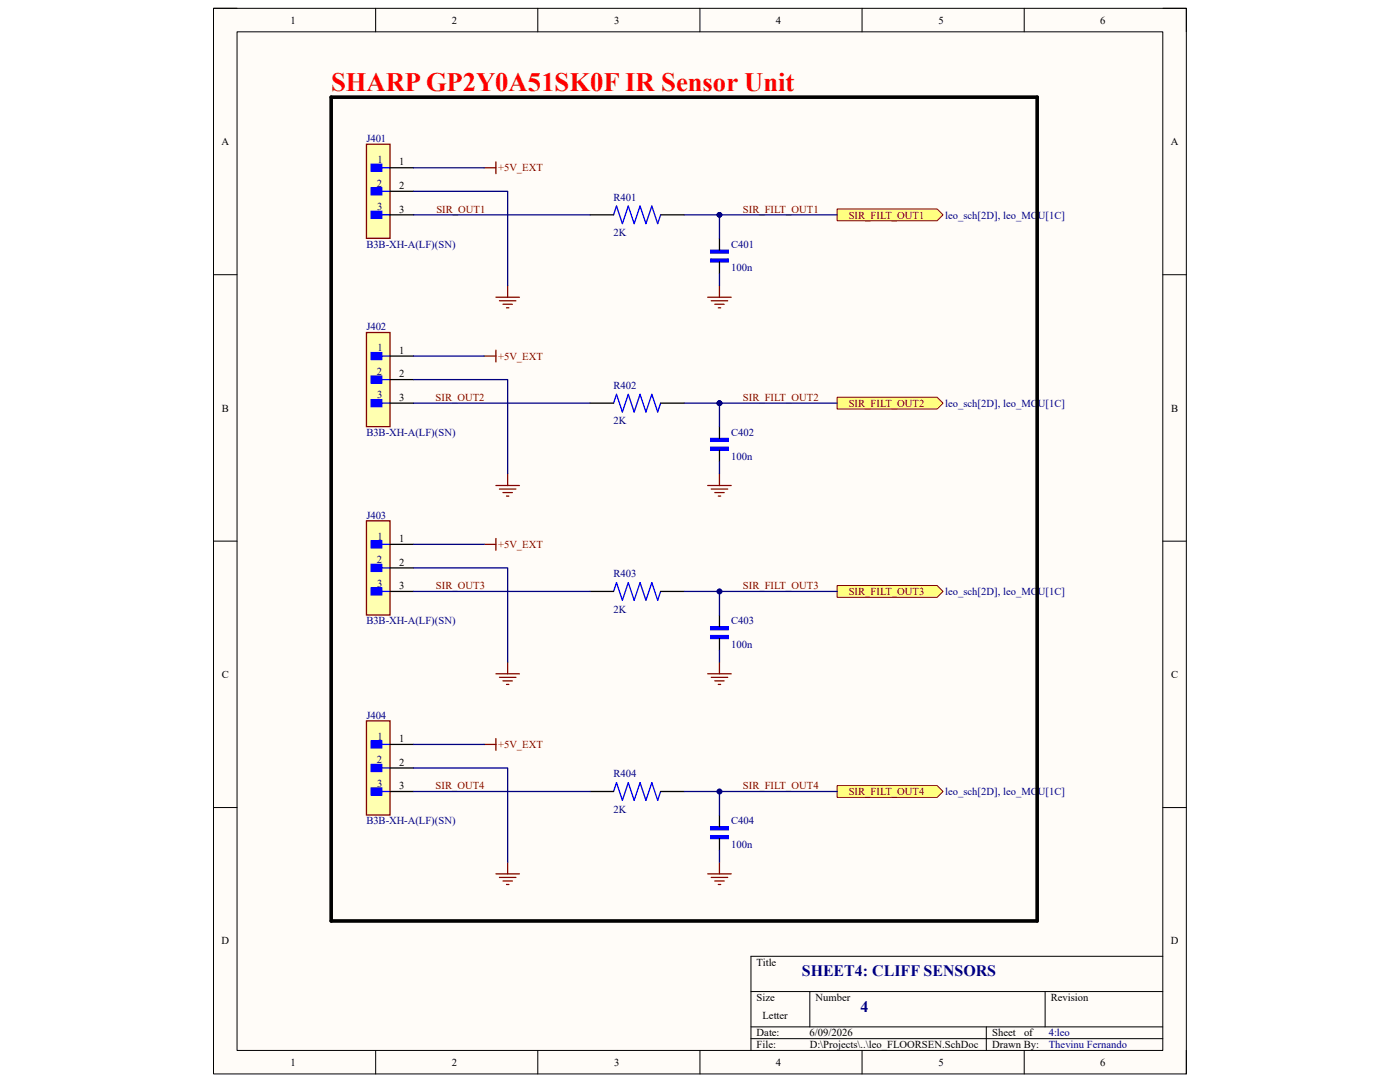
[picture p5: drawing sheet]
<svg xmlns="http://www.w3.org/2000/svg" width="279mm" height="216mm" viewBox="0 0 279 216" stroke-linecap="round" stroke-linejoin="round" font-family="sans-serif">
<path d="M42.6 1.7h194.2v212.6h-194.2z" fill-rule="evenodd" fill="#fffcf8"/>
<path d="M42.6 1.7h194.2v212.6h-194.2z" fill="none" stroke="#000" stroke-width=".2"/>
<path d="M47.3 6.3h184.8v203.3h-184.8z" fill-rule="evenodd" fill="#fffcf8"/>
<g fill="none" stroke="#000" stroke-width=".2">
<path d="M42.6 1.7h4.7M47.3 6.3h184.8v203.3h-184.8zM75 1.7v4.6M107.3 1.7v4.6M139.7 1.7v4.6M172 1.7v4.6M204.4 1.7v4.6M232.1 1.7h4.7v4.6M42.6 54.8h4.7M232.1 54.8h4.7M42.6 108h4.7M232.1 108h4.7"/>
<path d="M42.6 161.1h4.7M232.1 161.1h4.7M149.9 197.9h82.2M161.6 197.9v7M208.6 197.9v7M232.1 190.8h-82.2v18.8M75 209.6v4.7M107.3 209.6v4.7M139.7 209.6v4.7M149.9 204.9h82.2M149.9 207.3h82.2M172 209.6v4.7"/>
<path d="M196.8 204.9v4.7M204.4 209.6v4.7M236.8 209.6v4.7"/>
</g>
<path d="M73.1 28.8h4.7v18.8h-4.7z" fill-rule="evenodd" fill="#ffffb0"/>
<path d="M73.1 28.8h4.7v18.8h-4.7z" fill="none" stroke="#800000" stroke-width=".25"/>
<path d="M74.1 32.8h2.1v1.4h-2.1z" fill-rule="evenodd" fill="#00f"/>
<path d="M74.1 32.8h2.1v1.4h-2.1zM76.2 33.5h1.6" fill="none" stroke="#00f" stroke-width=".25"/>
<path d="M74.1 37.5h2.1v1.4h-2.1z" fill-rule="evenodd" fill="#00f"/>
<path d="M74.1 37.5h2.1v1.4h-2.1zM76.2 38.2h1.6" fill="none" stroke="#00f" stroke-width=".25"/>
<path d="M74.1 42.2h2.1v1.4h-2.1z" fill-rule="evenodd" fill="#00f"/>
<path d="M74.1 42.2h2.1v1.4h-2.1zM76.2 42.9h1.6" fill="none" stroke="#00f" stroke-width=".25"/>
<path d="M77.8 33.5h4.7M77.8 38.2h4.7M77.8 42.9h4.7" fill="none" stroke="#000" stroke-width=".25"/>
<path d="M96.6 33.5h2.4M99 32.3v2.3M99 59.3h4.7M101.3 57v2.3M99.7 60h3.3M100.4 60.7h1.9M101.1 61.4h.5" fill="none" stroke="#800000" stroke-width=".25"/>
<path d="M73.1 66.4h4.7v18.7h-4.7z" fill-rule="evenodd" fill="#ffffb0"/>
<path d="M73.1 66.4h4.7v18.7h-4.7z" fill="none" stroke="#800000" stroke-width=".25"/>
<path d="M74.1 70.3h2.1v1.5h-2.1z" fill-rule="evenodd" fill="#00f"/>
<path d="M74.1 70.3h2.1v1.5h-2.1zM76.2 71h1.6" fill="none" stroke="#00f" stroke-width=".25"/>
<path d="M74.1 75h2.1v1.4h-2.1z" fill-rule="evenodd" fill="#00f"/>
<path d="M74.1 75h2.1v1.4h-2.1zM76.2 75.7h1.6" fill="none" stroke="#00f" stroke-width=".25"/>
<path d="M74.1 79.7h2.1v1.4h-2.1z" fill-rule="evenodd" fill="#00f"/>
<path d="M74.1 79.7h2.1v1.4h-2.1zM76.2 80.4h1.6" fill="none" stroke="#00f" stroke-width=".25"/>
<path d="M77.8 71h4.7M77.8 75.7h4.7M77.8 80.4h4.7" fill="none" stroke="#000" stroke-width=".25"/>
<path d="M96.6 71.1h2.4M99 69.9v2.3M99 96.9h4.7M99.7 97.6h3.3M100.4 98.3h1.9M101.1 99h.5M101.3 94.5v2.4" fill="none" stroke="#800000" stroke-width=".25"/>
<path d="M73.1 103.9h4.7v18.8h-4.7z" fill-rule="evenodd" fill="#ffffb0"/>
<path d="M73.1 103.9h4.7v18.8h-4.7z" fill="none" stroke="#800000" stroke-width=".25"/>
<path d="M74.1 107.9h2.1v1.4h-2.1z" fill-rule="evenodd" fill="#00f"/>
<path d="M74.1 107.9h2.1v1.4h-2.1zM76.2 108.6h1.6" fill="none" stroke="#00f" stroke-width=".25"/>
<path d="M74.1 112.6h2.1v1.4h-2.1z" fill-rule="evenodd" fill="#00f"/>
<path d="M74.1 112.6h2.1v1.4h-2.1zM76.2 113.3h1.6" fill="none" stroke="#00f" stroke-width=".25"/>
<path d="M74.1 117.3h2.1v1.4h-2.1z" fill-rule="evenodd" fill="#00f"/>
<path d="M74.1 117.3h2.1v1.4h-2.1zM76.2 118h1.6" fill="none" stroke="#00f" stroke-width=".25"/>
<path d="M77.8 108.6h4.7M77.8 113.3h4.7M77.8 118h4.7" fill="none" stroke="#000" stroke-width=".25"/>
<path d="M96.6 108.6h2.4M99 107.4v2.4M99 134.5h4.7M99.7 135.2h3.3M100.4 135.9h1.9M101.1 136.6h.5M101.3 132.1v2.4" fill="none" stroke="#800000" stroke-width=".25"/>
<path d="M73.1 143.8h4.7v18.8h-4.7z" fill-rule="evenodd" fill="#ffffb0"/>
<path d="M73.1 143.8h4.7v18.8h-4.7z" fill="none" stroke="#800000" stroke-width=".25"/>
<path d="M74.1 147.8h2.1v1.4h-2.1z" fill-rule="evenodd" fill="#00f"/>
<path d="M74.1 147.8h2.1v1.4h-2.1zM76.2 148.5h1.6" fill="none" stroke="#00f" stroke-width=".25"/>
<path d="M74.1 152.5h2.1v1.4h-2.1z" fill-rule="evenodd" fill="#00f"/>
<path d="M74.1 152.5h2.1v1.4h-2.1zM76.2 153.2h1.6" fill="none" stroke="#00f" stroke-width=".25"/>
<path d="M74.1 157.2h2.1v1.4h-2.1z" fill-rule="evenodd" fill="#00f"/>
<path d="M122.4 42.9l.6-1.8 1.2 3.5 1.2-3.5 1.2 3.5 1.1-3.5 1.2 3.5 1.2-3.5 1.2 3.5 .5-1.7M74.1 157.2h2.1v1.4h-2.1zM76.2 157.9h1.6" fill="none" stroke="#00f" stroke-width=".25"/>
<path d="M117.8 42.9h4.6M131.8 42.9h4.7M77.8 148.5h4.7M77.8 153.2h4.7M77.8 157.9h4.7" fill="none" stroke="#000" stroke-width=".25"/>
<path d="M96.6 148.5h2.4M99 147.4v2.3M99 174.4h4.7M99.7 175.1h3.3M100.4 175.8h1.9M101.1 176.5h.5M101.3 172v2.4" fill="none" stroke="#800000" stroke-width=".25"/>
<path d="M141.8 51.7h3.5v.6h-3.5z" fill-rule="evenodd" fill="#00f"/>
<path d="M141.8 51.7h3.5v.6h-3.5z" fill="none" stroke="#00f" stroke-width=".25"/>
<path d="M141.8 49.9h3.5v.6h-3.5z" fill-rule="evenodd" fill="#00f"/>
<path d="M141.8 49.9h3.5v.6h-3.5zM122.4 80.4l.6-1.7 1.2 3.5 1.2-3.5 1.2 3.5 1.1-3.5 1.2 3.5 1.2-3.5 1.2 3.5 .5-1.8" fill="none" stroke="#00f" stroke-width=".25"/>
<path d="M143.6 47.6v2.3M143.6 52.3v2.3M117.8 80.4h4.6M131.8 80.4h4.7" fill="none" stroke="#000" stroke-width=".25"/>
<path d="M141.8 89.2h3.5v.6h-3.5z" fill-rule="evenodd" fill="#00f"/>
<path d="M141.8 89.2h3.5v.6h-3.5z" fill="none" stroke="#00f" stroke-width=".25"/>
<path d="M141.8 87.5h3.5v.6h-3.5z" fill-rule="evenodd" fill="#00f"/>
<path d="M141.8 87.5h3.5v.6h-3.5zM122.4 118l.6-1.7 1.2 3.5 1.2-3.5 1.2 3.5 1.1-3.5 1.2 3.5 1.2-3.5 1.2 3.5 .5-1.8" fill="none" stroke="#00f" stroke-width=".25"/>
<path d="M143.6 85.1v2.4M143.6 89.8v2.4M117.8 118h4.6M131.8 118h4.7" fill="none" stroke="#000" stroke-width=".25"/>
<path d="M141.8 126.8h3.5v.6h-3.5z" fill-rule="evenodd" fill="#00f"/>
<path d="M141.8 126.8h3.5v.6h-3.5z" fill="none" stroke="#00f" stroke-width=".25"/>
<path d="M141.8 125.1h3.5v.5h-3.5z" fill-rule="evenodd" fill="#00f"/>
<path d="M141.8 125.1h3.5v.5h-3.5zM122.4 157.9l.6-1.7 1.2 3.5 1.2-3.5 1.2 3.5 1.1-3.5 1.2 3.5 1.2-3.5 1.2 3.5 .5-1.8" fill="none" stroke="#00f" stroke-width=".25"/>
<path d="M143.6 122.7v2.4M143.6 127.4v2.4M117.8 157.9h4.6M131.8 157.9h4.7" fill="none" stroke="#000" stroke-width=".25"/>
<path d="M141.8 166.7h3.5v.6h-3.5z" fill-rule="evenodd" fill="#00f"/>
<path d="M141.8 166.7h3.5v.6h-3.5z" fill="none" stroke="#00f" stroke-width=".25"/>
<path d="M141.8 165h3.5v.6h-3.5z" fill-rule="evenodd" fill="#00f"/>
<path d="M141.8 165h3.5v.6h-3.5z" fill="none" stroke="#00f" stroke-width=".25"/>
<path d="M143.6 162.6v2.4M143.6 167.3v2.4" fill="none" stroke="#000" stroke-width=".25"/>
<g fill="none" stroke="#800000" stroke-width=".25">
<path d="M141.2 59.3h4.7M143.6 57v2.3M141.9 60h3.3M142.6 60.7h1.9M143.4 61.4h.4M141.2 96.9h4.7M141.9 97.6h3.3M142.6 98.3h1.9M143.4 99h.4M143.6 94.5v2.4M141.2 134.5h4.7M141.9 135.2h3.3"/>
<path d="M142.6 135.9h1.9M143.4 136.6h.4M143.6 132.1v2.4M141.2 174.4h4.7M141.9 175.1h3.3M142.7 175.8h1.8M143.4 176.5h.4M143.6 172v2.4"/>
</g>
<path d="M167.1 41.7h19.9l1.2 1.2-1.2 1.1h-19.9z" fill-rule="evenodd" fill="#ffff80"/>
<path d="M167.1 41.7h19.9l1.2 1.2-1.2 1.1h-19.9z" fill="none" stroke="#800000" stroke-width=".2"/>
<path d="M167.1 79.3h19.9l1.2 1.1-1.2 1.2h-19.9z" fill-rule="evenodd" fill="#ffff80"/>
<path d="M167.1 79.3h19.9l1.2 1.1-1.2 1.2h-19.9z" fill="none" stroke="#800000" stroke-width=".2"/>
<path d="M167.1 116.8h19.9l1.2 1.2-1.2 1.2h-19.9z" fill-rule="evenodd" fill="#ffff80"/>
<path d="M167.1 116.8h19.9l1.2 1.2-1.2 1.2h-19.9z" fill="none" stroke="#800000" stroke-width=".2"/>
<path d="M167.1 156.8h19.9l1.2 1.1-1.2 1.2h-19.9z" fill-rule="evenodd" fill="#ffff80"/>
<path d="M167.1 156.8h19.9l1.2 1.1-1.2 1.2h-19.9z" fill="none" stroke="#800000" stroke-width=".2"/>
<path d="M66.1 19.4h140.9v164.4h-140.9z" fill="none" stroke="#000" stroke-width=".72"/>
<path d="M82.5 38.2h18.8v18.8M82.5 33.5h14.1M82.5 42.9h35.3M136.5 42.9h7.1v4.7M82.5 75.7h18.8v18.8M82.5 71.1h14.1M82.5 113.3h18.8v18.8M82.5 108.6h14.1M82.5 153.2h18.8v18.8M82.5 148.5h14.1" fill="none" stroke="#000080" stroke-width=".25"/>
<circle cx="143.6" cy="42.9" r=".47" fill="#000080"/>
<circle cx="143.6" cy="42.9" r=".47" fill="none" stroke="#000080" stroke-width=".2"/>
<path d="M143.6 42.9h23.5" fill="none" stroke="#000080" stroke-width=".25"/>
<circle cx="143.6" cy="42.9" r=".47" fill="#000080"/>
<circle cx="143.6" cy="42.9" r=".47" fill="none" stroke="#000080" stroke-width=".2"/>
<path d="M143.6 54.6v2.4M82.5 80.4h35.3M136.5 80.4h7.1" fill="none" stroke="#000080" stroke-width=".25"/>
<circle cx="143.6" cy="80.4" r=".47" fill="#000080"/>
<circle cx="143.6" cy="80.4" r=".47" fill="none" stroke="#000080" stroke-width=".2"/>
<path d="M143.6 80.4v4.7" fill="none" stroke="#000080" stroke-width=".25"/>
<circle cx="143.6" cy="80.4" r=".47" fill="#000080"/>
<circle cx="143.6" cy="80.4" r=".47" fill="none" stroke="#000080" stroke-width=".2"/>
<path d="M143.6 80.4h23.5" fill="none" stroke="#000080" stroke-width=".25"/>
<circle cx="143.6" cy="80.4" r=".47" fill="#000080"/>
<circle cx="143.6" cy="80.4" r=".47" fill="none" stroke="#000080" stroke-width=".2"/>
<path d="M143.6 92.2v2.3M82.5 118h35.3M136.5 118h7.1v4.7" fill="none" stroke="#000080" stroke-width=".25"/>
<circle cx="143.6" cy="118" r=".47" fill="#000080"/>
<circle cx="143.6" cy="118" r=".47" fill="none" stroke="#000080" stroke-width=".2"/>
<path d="M143.6 118h23.5" fill="none" stroke="#000080" stroke-width=".25"/>
<circle cx="143.6" cy="118" r=".47" fill="#000080"/>
<circle cx="143.6" cy="118" r=".47" fill="none" stroke="#000080" stroke-width=".2"/>
<path d="M143.6 129.8v2.3M82.5 157.9h35.3M136.5 157.9h7.1v4.7" fill="none" stroke="#000080" stroke-width=".25"/>
<circle cx="143.6" cy="157.9" r=".47" fill="#000080"/>
<circle cx="143.6" cy="157.9" r=".47" fill="none" stroke="#000080" stroke-width=".2"/>
<path d="M143.6 157.9h23.5M143.6 169.7v2.3" fill="none" stroke="#000080" stroke-width=".25"/>
<circle cx="143.6" cy="157.9" r=".47" fill="#000080"/>
<circle cx="143.6" cy="157.9" r=".47" fill="none" stroke="#000080" stroke-width=".2"/>
<text font-size="5.3" fill="#f00" x="66.1" y="18.2">SHARP GP2Y0A51SK0F IR Sensor Unit</text>
<g font-size="3.2" fill="#000080">
<text x="160" y="194.8">SHEET4: CLIFF SENSORS</text>
<text x="171.7" y="201.8">4</text>
</g>
<g font-size="2.1">
<text x="58" y="4.7">1</text>
<text x="90.2" y="4.7">2</text>
<text x="122.6" y="4.7">3</text>
<text x="154.9" y="4.7">4</text>
<text x="187.3" y="4.7">5</text>
<text x="219.6" y="4.7">6</text>
<text x="44.2" y="29">A</text>
<text x="233.6" y="29">A</text>
<text x="79.7" y="33">1</text>
<text x="79.7" y="37.7">2</text>
<text x="79.7" y="42.4">3</text>
<text x="79.7" y="70.6">1</text>
<text x="79.7" y="75.3">2</text>
<text x="44.3" y="82.1">B</text>
<text x="79.7" y="80">3</text>
<text x="233.7" y="82.1">B</text>
<text x="79.7" y="108.2">1</text>
<text x="79.7" y="112.9">2</text>
<text x="79.7" y="117.6">3</text>
<text x="44.3" y="135.3">C</text>
<text x="233.7" y="135.3">C</text>
<text x="79.7" y="148.1">1</text>
<text x="79.7" y="152.8">2</text>
<text x="79.7" y="157.5">3</text>
<text x="44.2" y="188.4">D</text>
<text x="233.7" y="188.4">D</text>
<text x="151" y="192.7">Title</text>
<text x="151" y="199.7">Size</text>
<text x="152.2" y="203.3">Letter</text>
<text x="162.8" y="199.7">Number</text>
<text x="209.7" y="199.7">Revision</text>
<text x="151" y="206.8">Date:</text>
<text x="151" y="209.1">File:</text>
<text x="161.6" y="206.8">6/09/2026</text>
<text x="161.6" y="209.1">D:\Projects\..\leo_FLOORSEN.SchDoc</text>
<text x="198" y="206.8">Sheet</text>
<text x="198" y="209.1">Drawn By:</text>
<text x="204.4" y="206.8">of</text>
<text x="58" y="212.7">1</text>
<text x="90.2" y="212.7">2</text>
<text x="122.6" y="212.7">3</text>
<text x="154.9" y="212.7">4</text>
<text x="187.3" y="212.7">5</text>
<text x="219.6" y="212.7">6</text>
</g>
<g font-size="2.1" fill="#000080">
<text x="73.1" y="28.3">J401</text>
<text x="75.4" y="32.6">1</text>
<text x="75.2" y="37.3">2</text>
<text x="75.3" y="42">3</text>
<text x="122.4" y="40">R401</text>
<text x="122.4" y="47.1">2K</text>
<text x="188.6" y="43.6">leo_sch[2D], leo_MCU[1C]</text>
<text x="73.1" y="49.4">B3B-XH-A(LF)(SN)</text>
<text x="145.9" y="49.4">C401</text>
<text x="145.9" y="54.1">100n</text>
<text x="73.1" y="65.9">J402</text>
<text x="75.4" y="70.1">1</text>
<text x="75.2" y="74.8">2</text>
<text x="122.4" y="77.6">R402</text>
<text x="75.3" y="79.5">3</text>
<text x="188.6" y="81.2">leo_sch[2D], leo_MCU[1C]</text>
<text x="73.1" y="87">B3B-XH-A(LF)(SN)</text>
<text x="122.4" y="84.7">2K</text>
<text x="145.9" y="87">C402</text>
<text x="145.9" y="91.7">100n</text>
<text x="73.1" y="103.5">J403</text>
<text x="75.4" y="107.7">1</text>
<text x="75.2" y="112.4">2</text>
<text x="75.3" y="117.1">3</text>
<text x="122.4" y="115.2">R403</text>
<text x="188.6" y="118.7">leo_sch[2D], leo_MCU[1C]</text>
<text x="73.1" y="124.6">B3B-XH-A(LF)(SN)</text>
<text x="122.4" y="122.3">2K</text>
<text x="145.9" y="124.6">C403</text>
<text x="145.9" y="129.3">100n</text>
<text x="73.1" y="143.4">J404</text>
<text x="75.4" y="147.6">1</text>
<text x="75.2" y="152.3">2</text>
<text x="122.4" y="155.1">R404</text>
<text x="75.3" y="157">3</text>
<text x="188.6" y="158.7">leo_sch[2D], leo_MCU[1C]</text>
<text x="73.1" y="164.5">B3B-XH-A(LF)(SN)</text>
<text x="122.4" y="162.2">2K</text>
<text x="145.9" y="164.5">C404</text>
<text x="145.9" y="169.2">100n</text>
<text x="209.3" y="206.8">4:leo</text>
<text x="209.3" y="209.1">Thevinu Fernando</text>
</g>
<g font-size="2.1" fill="#800000">
<text x="99.4" y="34.2">+5V_EXT</text>
<text x="87.1" y="42.4">SIR_OUT1</text>
<text x="148.3" y="42.4">SIR_FILT_OUT1</text>
<text x="169.4" y="43.6">SIR_FILT_OUT1</text>
<text x="99.4" y="71.8">+5V_EXT</text>
<text x="86.9" y="80">SIR_OUT2</text>
<text x="148.3" y="80">SIR_FILT_OUT2</text>
<text x="169.4" y="81.2">SIR_FILT_OUT2</text>
<text x="99.4" y="109.3">+5V_EXT</text>
<text x="87" y="117.6">SIR_OUT3</text>
<text x="148.3" y="117.6">SIR_FILT_OUT3</text>
<text x="169.4" y="118.7">SIR_FILT_OUT3</text>
<text x="99.4" y="149.3">+5V_EXT</text>
<text x="86.9" y="157.5">SIR_OUT4</text>
<text x="148.3" y="157.5">SIR_FILT_OUT4</text>
<text x="169.4" y="158.7">SIR_FILT_OUT4</text>
</g>
</svg>
